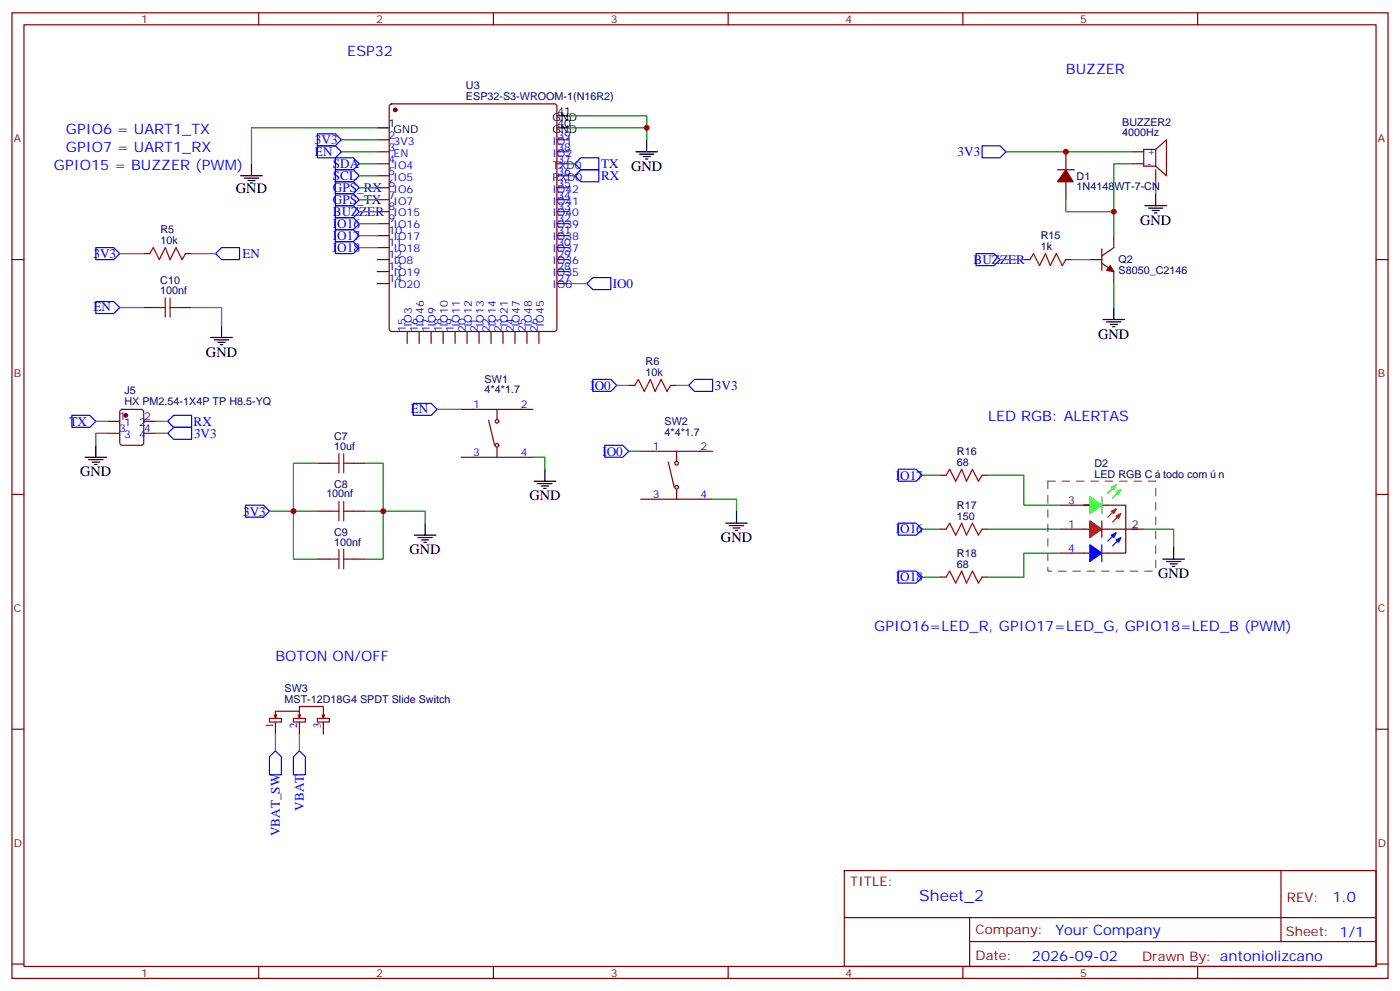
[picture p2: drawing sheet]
<svg xmlns="http://www.w3.org/2000/svg" width="412mm" height="292mm" viewBox="0 0 412 292" stroke-linecap="round" stroke-linejoin="round" font-family="sans-serif">
<g fill="none" stroke="#870000" stroke-width=".35">
<path d="M3.5 3.8h405.4v284.3h-405.4zM7.1 7.3h398.2v277.3h-398.2zM76.2 3.8v3.5M145.3 3.8v3.5M214.5 3.8v3.5M283.6 3.8v3.5M352.8 3.8v3.5M114.9 30.8l.5-.2h47.9l.5 .2 .2 .5v65.6l-.2 .5-.5 .2h-47.9l-.5-.2-.2-.5v-65.6zM111.1 41.2h3.6M111.1 44.7h3.6M111.1 48.2h3.6M111.1 51.8h3.6"/>
<path d="M111.1 55.3h3.6M111.1 58.8h3.6M164 41.2h3.6M164 44.7h3.6M164 48.2h3.6M164 51.8h3.6M164 55.3h3.6M164 58.8h3.6M311.5 50h4.9M314 44.7v5.3M314 53.5v5.3M333.4 44.7h3.5"/>
<path d="M333.4 48.2h3.5M340.4 44v4.9M340.4 50v3.5M340.4 44h-3.5v4.9h3.5M340.4 44l3.2-2.8v10.6l-3.2-2.9M3.5 76.4h3.6M42.3 74.7h1.8M54.7 74.7h1.7M111.1 76.4h3.6M111.1 62.3h3.6M111.1 65.9h3.6M111.1 69.4h3.6"/>
<path d="M111.1 72.9h3.6M111.1 80h3.6M164 76.4h3.6M164 62.3h3.6M164 65.9h3.6M164 69.4h3.6M164 72.9h3.6M164 80h3.6M301.6 76.4h1.8M314 76.4h1.7M321 76.4h3.6M324.6 77.5l3.5 2.5v3.5"/>
<path d="M324.6 73.3v6.3M328.1 69.4v3.5l-3.5 2.5M405.3 76.4h3.6M42.3 90.6h3.6M52.9 90.6h3.5M111.1 83.5h3.6M119.9 97.6v3.5M123.5 97.6v3.5M127 97.6v3.5M130.5 97.6v3.5M134.1 97.6v3.5M137.6 97.6v3.5"/>
<path d="M141.1 97.6v3.5M144.6 97.6v3.5M148.2 97.6v3.5M151.7 97.6v3.5M155.2 97.6v3.5M158.7 97.6v3.5M164 83.5h3.6M185.2 113.5h1.8M197.6 113.5h1.7M31.7 124.1h3.6M31.7 127.6h3.6M35.5 120.8l.5-.3h5.6l.7 .5v9.4l-.4 .7h-5.9l-.7-.4v-9.5z"/>
<path d="M42.3 124.1h3.6M42.3 127.6h3.6M93.5 136.4h3.5M104.1 136.4h3.5M135.8 134.7h21.2M135.8 120.5h21.2M143.9 123.7l1.8 7.4M146.4 120.5v2.9M146.4 131.8v2.9M188.7 132.9h21.2M196.8 136.1l1.8 7.4M199.3 132.9v2.8"/>
<path d="M3.5 145.6h3.6M93.5 150.5h3.5M104.1 150.5h3.5M188.7 147h21.2M199.3 144.2v2.8M315.7 148.8h5.3h-1.7M315.7 155.8h3.6M326.3 155.8h8.8M326.3 148.8h5.3v14.1h-5.3M333.4 155.8h3.5M405.3 145.6h3.6M93.5 164.6h3.5"/>
<path d="M104.1 164.6h3.5M315.7 162.9h3.6M3.5 214.7h3.6M405.3 214.7h3.6M248.7 256.4h156.6v28.2h-156.6zM377.3 256.4v20.9M248.7 270.2h156.5M285.6 277.3h119.6M285.6 270.2v14.1M3.5 283.9h3.6M76.2 284.6v3.5M145.3 284.6v3.5"/>
<path d="M214.5 284.6v3.5M283.6 284.6v3.5M352.8 284.6v3.5M405.3 283.9h3.6"/>
<circle cx="146.4" cy="131.1" r=".53"/>
<circle cx="146.4" cy="124.1" r=".53"/>
<circle cx="199.3" cy="136.4" r=".53"/>
<circle cx="199.3" cy="143.5" r=".53"/>
</g>
<g fill="none" stroke="#000" stroke-width=".35">
<path d="M111.1 37.6h3.6M164 34.1h3.6M164 37.6h3.6M70.9 51.8h6.4M72 52.5h4.2M73 53.2h2.1M73.7 53.9h.7M74.1 48.2v3.6M187.3 44.7h6.4M188.4 45.4h4.2M189.4 46.1h2.2M190.1 46.8h.8"/>
<path d="M190.5 41.2v3.5M340.4 57v3.6M337.3 60.6h6.3M338.3 61.3h4.2M339.4 62h2.1M340.1 62.7h.7M62.1 99.4h6.3M65.3 95.8v3.6M324.9 94.1h6.4M326 94.8h4.2M327 95.5h2.1M327.7 96.2h.7"/>
<path d="M328.1 90.6v3.5M63.1 100.1h4.3M64.2 100.8h2.1M64.9 101.5h.7M25 134.7h6.4M26.1 135.4h4.2M27.2 136.1h2.1M27.9 136.8h.7M28.2 131.1v3.6M160.5 138.2v3.5M122.1 157.6h6.3M123.1 158.3h4.3"/>
<path d="M124.2 159h2.1M124.9 159.7h.7M125.2 154.1v3.5M157.3 141.7h6.4M158.4 142.4h4.2M159.5 143.1h2.1M160.2 143.8h.7M213.8 154.1h6.3M214.8 154.8h4.3M215.9 155.5h2.1M216.6 156.2h.7M217 150.5v3.6"/>
</g>
<g fill="#870000" stroke="#870000" stroke-width=".35">
<path d="M327 78.2l1.1 1.8-2.1-.4z"/>
<path d="M314 50l2.1 3.5h-4.6z"/>
<circle cx="116.4" cy="32.3" r=".53"/>
<circle cx="37" cy="122.3" r=".53"/>
</g>
<g fill="none" stroke="#a10000" stroke-width=".35">
<path d="M44.1 74.7l1.1-1.8 1.7 3.5 1.8-3.5 1.4 3.5 1.8-3.5 1.7 3.5 1.1-1.7M303.4 76.4l1-1.7 1.8 3.5 1.8-3.5 1.4 3.5 1.7-3.5 1.8 3.5 1.1-1.8M45.9 90.6h2.8M48.7 87.7v5.7M50.1 90.6h2.8M50.1 87.7v5.7M187 113.5l1-1.8 1.8 3.6 1.8-3.6 1.4 3.6 1.7-3.6 1.8 3.6 1.1-1.8M97 136.4h2.8M99.8 133.6v5.6M101.2 136.4h2.9M101.2 133.6v5.6M97 150.5h2.8"/>
<path d="M99.8 147.7v5.7M101.2 147.7v5.7M101.2 150.5h2.9M97 164.6h2.8M99.8 161.8v5.7M101.2 161.8v5.7M101.2 164.6h2.9"/>
</g>
<g fill="none" stroke="#00f" stroke-width=".35">
<path d="M93.5 39.4h5.3l1.7 1.8-1.7 1.7h-5.3zM93.5 42.9h5.3l1.7 1.8-1.7 1.8h-5.3zM98.8 53.5h5.3l1.7 1.8-1.7 1.7h-5.3zM98.8 57h5.3l1.7 1.8-1.7 1.8h-5.3zM98.8 46.5h5.3l1.7 1.7-1.7 1.8h-5.3zM98.8 50h5.3l1.7 1.8-1.7 1.7h-5.3zM289.3 42.9h5.3l1.7 1.8-1.7 1.8h-5.3zM28.2 72.9h5.3l1.8 1.8-1.8 1.7h-5.3zM63.5 74.7l1.8-1.8h5.3v3.5h-5.3zM98.8 60.6h5.3l1.7 1.7-1.7 1.8h-5.3zM287.5 74.7h5.3l1.8 1.7-1.8 1.8h-5.3zM28.2 88.8h5.3l1.8 1.8-1.8 1.7h-5.3z"/>
<path d="M172.9 83.5l1.7-1.8h5.3v3.6h-5.3zM121.7 118.8h5.3l1.8 1.7-1.8 1.8h-5.3zM174.6 111.7h5.3l1.8 1.8-1.8 1.8h-5.3zM202.8 113.5l1.8-1.8h5.3v3.6h-5.3zM21.2 122.3h5.3l1.7 1.8-1.7 1.7h-5.3zM49.4 124.1l1.8-1.8h5.2v3.5h-5.2zM49.4 127.6l1.8-1.8h5.2v3.6h-5.2zM178.2 131.1h5.2l1.8 1.8-1.8 1.8h-5.2zM72.3 148.8h5.3l1.8 1.7-1.8 1.8h-5.3z"/>
</g>
<g fill="none" stroke="#008700" stroke-width=".35">
<path d="M111.1 37.6h-37v10.6M167.6 34.1h22.9v7.1M100.5 41.2h10.6M100.5 44.7h10.6M105.8 55.3h5.3M105.8 58.8h5.3M105.8 48.2h5.3M105.8 51.8h5.3M296.3 44.7h37.1M314 58.8v3.5h14.1M333.4 48.2h-5.3v21.2M340.4 53.5v3.5"/>
<path d="M35.3 74.7h7M56.4 74.7h7.1M105.8 62.3h5.3M294.6 76.4h7M315.7 76.4h5.3M35.3 90.6h7M56.4 90.6h8.9v5.2M167.6 83.5h5.3M328.1 83.5v7.1M181.7 113.5h3.5M199.3 113.5h3.5M28.2 124.1h3.5"/>
<path d="M31.7 127.6h-3.5v3.5M45.9 124.1h3.5M45.9 127.6h3.5M93.5 136.4h-7.1v28.2h7.1M107.6 136.4h5.3v28.2h-5.3M128.8 120.5h7M157 134.7h3.5v3.5M185.2 132.9h3.5M79.4 150.5h14.1M107.6 150.5h17.6v3.6M209.9 147h7.1v3.5"/>
</g>
<path d="M308.7 141.7h31.7v26.5h-31.7z" fill="none" stroke="#666" stroke-width=".35" stroke-dasharray="2.1 2.1"/>
<g fill="#00f" stroke="#00f" stroke-width=".35">
<path d="M327.4 157.6l1.4-.7-.7 1.4z"/>
<path d="M328.8 159l1.4-.7-.7 1.4z"/>
</g>
<g fill="#870000" stroke="#00f" stroke-width=".35">
<path d="M327.7 157.9l-1.4 1.4z"/>
<path d="M327.7 160.8l1.4-1.5z"/>
</g>
<g fill="#f00" stroke="#f00" stroke-width=".35">
<path d="M328.8 151.9l1.4-.7-.7 1.4z"/>
<path d="M327.4 150.5l1.4-.7-.7 1.4z"/>
</g>
<g fill="#870000" stroke="#f00" stroke-width=".35">
<path d="M327.7 153.7l1.4-1.4z"/>
<path d="M326.3 152.3l1.4-1.4z"/>
</g>
<g fill="#0f0" stroke="#0f0" stroke-width=".35">
<path d="M328.8 144.9l1.4-.7-.7 1.4z"/>
<path d="M327.4 143.5l1.4-.7-.7 1.4z"/>
</g>
<g fill="#870000" stroke="#0f0" stroke-width=".35">
<path d="M327.7 146.6l1.4-1.4z"/>
<path d="M327.7 143.8l-1.4 1.4z"/>
</g>
<g fill="none" stroke="#870000" stroke-width=".35">
<path d="M276.9 139.9h1.8M289.3 139.9h1.7M276.9 155.8h1.8M289.3 155.8h1.7M312.2 148.8h3.5M312.2 155.8h3.5M319.3 155.8h1.7M324.6 148.8h1.7M324.6 155.8h1.7M276.9 169.9h1.8M289.3 169.9h1.7M312.2 162.9h3.5"/>
<path d="M319.3 162.9h1.7M324.6 162.9h1.7M81.1 212.6v3.5M88.2 212.6v3.5M95.2 212.6v3.5"/>
</g>
<path d="M324.6 146.3v4.9" fill="none" stroke="#0f0" stroke-width=".35"/>
<path d="M321 153.4l3.6 2.4-3.6 2.5z" fill="#f00" stroke="#f00" stroke-width=".35"/>
<path d="M321 146.3l3.6 2.5-3.6 2.4z" fill="#0f0" stroke="#0f0" stroke-width=".35"/>
<path d="M324.6 153.4v4.9" fill="none" stroke="#f00" stroke-width=".35"/>
<path d="M321 160.4l3.6 2.5-3.6 2.4z" fill="#00f" stroke="#00f" stroke-width=".35"/>
<path d="M169.3 48.2l1.8-1.7h5.3v3.5h-5.3zM169.3 51.8l1.8-1.8h5.3v3.5h-5.3zM98.8 67.6h5.3l1.7 1.8-1.7 1.8h-5.3zM98.8 64.1h5.3l1.7 1.8-1.7 1.7h-5.3zM98.8 71.2h5.3l1.7 1.7-1.7 1.8h-5.3zM264.6 138.2h5.3l1.7 1.7-1.7 1.8h-5.3zM264.6 154.1h5.3l1.7 1.7-1.7 1.8h-5.3zM264.6 168.2h5.3l1.7 1.7-1.7 1.8h-5.3zM324.6 160.4v4.9M81.1 221.1l1.8 1.7v5.3h-3.5v-5.3zM86.4 222.8l1.8-1.7 1.8 1.7v5.3h-3.6z" fill="none" stroke="#00f" stroke-width=".35"/>
<g fill="none" stroke="#a10000" stroke-width=".35">
<path d="M278.7 139.9l1.1-1.7 1.7 3.5 1.8-3.5 1.4 3.5 1.8-3.5 1.7 3.5 1.1-1.8M278.7 155.8l1.1-1.7 1.7 3.5 1.8-3.5 1.4 3.5 1.8-3.5 1.7 3.5 1.1-1.8M278.7 169.9l1.1-1.7 1.7 3.5 1.8-3.5 1.4 3.5 1.8-3.5 1.7 3.5 1.1-1.8M79.4 211.6h3.5v1h-3.5zM80.8 210.5l.3 1.1M81.1 211.6v-2.2h7.1v2.2M81.5 210.5l-.4 1.1M86.4 211.6h3.6v1h-3.6zM87.8 210.5l.4 1.1M88.2 209.8v-1.8h7v3.6M88.5 210.5l-.3 1.1M93.5 211.6h3.5v1h-3.5z"/>
<path d="M94.9 210.5l.3 1.1M95.6 210.5l-.4 1.1"/>
</g>
<g fill="none" stroke="#008700" stroke-width=".35">
<path d="M167.6 37.6h22.9M167.6 48.2h1.7M167.6 51.8h1.7M105.8 65.9h5.3M105.8 69.4h5.3M105.8 72.9h5.3M271.6 139.9h5.3M291 139.9h10.6v8.9h10.6M271.6 155.8h5.3M291 155.8h21.2M336.9 155.8h8.8v5.3M271.6 169.9h5.3"/>
<path d="M312.2 162.9h-10.6v7h-10.6M81.1 216.1v5M88.2 216.1v5"/>
</g>
<path d="M342.5 164.6h6.4M343.6 165.3h4.2M344.7 166.1h2.1M345.4 166.8h.7M345.7 161.1v3.5" fill="none" stroke="#000" stroke-width=".35"/>
<g fill="#c00">
<circle cx="86.4" cy="150.5" r=".88"/>
<circle cx="112.9" cy="150.5" r=".88"/>
<circle cx="314" cy="44.7" r=".88"/>
<circle cx="328.1" cy="62.3" r=".88"/>
<circle cx="190.5" cy="37.6" r=".88"/>
</g>
<text font-size="4.6" fill="#00f" x="270.8" y="265.4">Sheet_2</text>
<g font-size="4.2" fill="#00f">
<text x="102.3" y="16.5">ESP32</text>
<text x="314" y="21.8">BUZZER</text>
<text x="19.4" y="39.4">GPIO6 = UART1_TX</text>
<text x="19.4" y="44.7">GPIO7 = UART1_RX</text>
<text x="15.9" y="50">GPIO15 = BUZZER (PWM)</text>
<text x="291" y="124.1">LED RGB: ALERTAS</text>
<text x="257.5" y="185.8">GPIO16=LED_R, GPIO17=LED_G, GPIO18=LED_B (PWM)</text>
<text x="81.1" y="194.6">BOTON ON/OFF</text>
<text x="392.5" y="265.6">1.0</text>
<text x="310.9" y="275.2">Your Company</text>
<text x="304" y="283">2026-09-02</text>
</g>
<g font-size="4.2">
<text x="185.9" y="50.3">GND</text>
<text x="69.5" y="56.8">GND</text>
<text x="335.8" y="66.2">GND</text>
<text x="323.5" y="99.7">GND</text>
<text x="60.7" y="105">GND</text>
<text x="23.6" y="140.3">GND</text>
<text x="155.9" y="147.4">GND</text>
<text x="212.4" y="159.7">GND</text>
<text x="120.6" y="163.2">GND</text>
<text x="341.1" y="170.3">GND</text>
</g>
<g font-size="3.9" fill="#00f">
<text x="92.8" y="42.4">3V3</text>
<text x="92.8" y="46">EN</text>
<text x="282.1" y="46">3V3</text>
<text x="98.1" y="49.5">SDA</text>
<text x="98.1" y="53">SCL</text>
<text x="177.1" y="49.5">TX</text>
<text x="177.1" y="53">RX</text>
<text x="98.1" y="56.6">GPS_RX</text>
<text x="98.1" y="60.1">GPS_TX</text>
<text x="98.1" y="63.5">BUZZER</text>
<text x="98.1" y="70.7">IO17</text>
<text x="98.1" y="67.1">IO16</text>
<text x="27.5" y="76">3V3</text>
<text x="71.4" y="76">EN</text>
<text x="98.1" y="74.2">IO18</text>
<text x="286.8" y="77.7">BUZZER</text>
<text x="180.5" y="84.9">IO0</text>
<text x="27.5" y="91.7">EN</text>
<text x="173.9" y="114.8">IO0</text>
<text x="210.6" y="114.8">3V3</text>
<text x="20.5" y="125.3">TX</text>
<text x="57" y="125.3">RX</text>
<text x="121" y="121.7">EN</text>
<text x="57.1" y="128.9">3V3</text>
<text x="177.4" y="134.2">IO0</text>
<text x="263.9" y="141.2">IO17</text>
<text x="71.6" y="151.8">3V3</text>
<text x="263.9" y="157.1">IO16</text>
<text x="263.9" y="171.2">IO18</text>
<text x="89.5" y="238.7" transform="rotate(-90 89.5 238.7)">VBAT</text>
<text x="82.4" y="246.2" transform="rotate(-90 82.4 246.2)">VBAT_SW</text>
</g>
<g font-size="3.9" fill="#800">
<text x="250.5" y="260.9">TITLE:</text>
<text x="379.1" y="265.6">REV:</text>
<text x="287.4" y="275.1">Company:</text>
<text x="378.7" y="275.8">Sheet: 1/1</text>
<text x="287.4" y="282.8">Date:</text>
<text x="336.4" y="282.9">Drawn By: antoniolizcano</text>
</g>
<g font-size="3.2" fill="#800">
<text x="41.6" y="6.8">1</text>
<text x="110.8" y="6.8">2</text>
<text x="179.9" y="6.8">3</text>
<text x="249.1" y="6.8">4</text>
<text x="318.2" y="6.8">5</text>
<text x="4.1" y="41.9">A</text>
<text x="405.9" y="41.9">A</text>
<text x="4.1" y="111">B</text>
<text x="405.9" y="111">B</text>
<text x="4.1" y="180.2">C</text>
<text x="405.9" y="180.2">C</text>
<text x="4.1" y="249.3">D</text>
<text x="405.9" y="249.3">D</text>
<text x="41.6" y="287.6">1</text>
<text x="110.8" y="287.6">2</text>
<text x="179.9" y="287.6">3</text>
<text x="249.1" y="287.6">4</text>
<text x="318.2" y="287.6">5</text>
</g>
<g font-size="3.2" fill="#000080">
<text x="137.3" y="29.5">ESP32-S3-WROOM-1(N16R2)</text>
<text x="137.3" y="26.3">U3</text>
<text x="330.6" y="40.1">4000Hz</text>
<text x="330.6" y="37.1">BUZZER2</text>
<text x="317.1" y="52.9">D1</text>
<text x="317.1" y="56.1">1N4148WT-7-CN</text>
<text x="47.3" y="71.9">10k</text>
<text x="47.3" y="68.6">R5</text>
<text x="306.6" y="70.4">R15</text>
<text x="306.6" y="73.6">1k</text>
<text x="329.5" y="77.6">Q2</text>
<text x="47.2" y="83.6">C10</text>
<text x="329.5" y="80.8">S8050_C2146</text>
<text x="47.2" y="86.7">100nf</text>
<text x="190.2" y="107.6">R6</text>
<text x="142.8" y="112.7">SW1</text>
<text x="190.2" y="110.7">10k</text>
<text x="36.7" y="119.3">HX PM2.54-1X4P TP H8.5-YQ</text>
<text x="36.7" y="116.1">J5</text>
<text x="142.8" y="115.7">4*4*1.7</text>
<text x="195.8" y="125.2">SW2</text>
<text x="98.4" y="129.5">C7</text>
<text x="195.8" y="128.3">4*4*1.7</text>
<text x="98.4" y="132.5">10uf</text>
<text x="281.9" y="137.1">68</text>
<text x="281.9" y="134.1">R16</text>
<text x="322.4" y="137.6">D2</text>
<text x="98.4" y="143.6">C8</text>
<text x="322.4" y="140.7">LED RGB C</text>
<text x="342.7" y="140.7">todo com</text>
<text x="358.9" y="140.7">n</text>
<text x="96.1" y="146.4">100nf</text>
<text x="281.9" y="149.9">R17</text>
<text x="281.9" y="153">150</text>
<text x="98.4" y="160.8">100nf</text>
<text x="98.4" y="157.7">C9</text>
<text x="281.9" y="167.1">68</text>
<text x="281.9" y="164">R18</text>
<text x="83.8" y="203.8">SW3</text>
<text x="83.8" y="207">MST-12D18G4 SPDT Slide Switch</text>
</g>
<g font-size="3.2">
<text x="162.7" y="35.5">GND</text>
<text x="164.2" y="33.8">41</text>
<text x="114.5" y="37.3">1</text>
<text x="116" y="39.1">GND</text>
<text x="162.7" y="39.1">GND</text>
<text x="164.2" y="37.3">40</text>
</g>
<g font-size="3.2" fill="#00f">
<text x="114.5" y="40.8">2</text>
<text x="164.2" y="40.8">39</text>
<text x="114.5" y="47.9">4</text>
<text x="114.5" y="44.3">3</text>
<text x="116" y="46.1">EN</text>
<text x="116" y="42.6">3V3</text>
<text x="162.7" y="42.6">IO1</text>
<text x="162.7" y="46.1">IO2</text>
<text x="164.2" y="44.3">38</text>
<text x="164.2" y="47.9">37</text>
<text x="338" y="45.8">+</text>
<text x="114.5" y="51.4">5</text>
<text x="116" y="53.2">IO5</text>
<text x="116" y="49.6">IO4</text>
<text x="162.7" y="49.6">TXD0</text>
<text x="162.7" y="53.2">RXD0</text>
<text x="164.2" y="51.4">36</text>
<text x="338" y="49.3">-</text>
<text x="114.5" y="58.5">7</text>
<text x="114.5" y="54.9">6</text>
<text x="116" y="56.7">IO6</text>
<text x="162.7" y="56.7">IO42</text>
<text x="164.2" y="54.9">35</text>
<text x="164.2" y="58.5">34</text>
<text x="114.5" y="65.5">9</text>
<text x="114.5" y="62">8</text>
<text x="116" y="63.7">IO15</text>
<text x="116" y="60.2">IO7</text>
<text x="162.7" y="60.2">IO41</text>
<text x="162.7" y="63.7">IO40</text>
<text x="164.2" y="62">33</text>
<text x="164.2" y="65.5">32</text>
<text x="114.5" y="69">10</text>
<text x="116" y="70.8">IO17</text>
<text x="116" y="67.3">IO16</text>
<text x="162.7" y="67.3">IO39</text>
<text x="162.7" y="70.8">IO38</text>
<text x="164.2" y="69">31</text>
<text x="114.5" y="76.1">12</text>
<text x="114.5" y="72.6">11</text>
<text x="116" y="77.9">IO8</text>
<text x="116" y="74.3">IO18</text>
<text x="162.7" y="74.3">IO37</text>
<text x="162.7" y="77.9">IO36</text>
<text x="164.2" y="72.6">30</text>
<text x="164.2" y="76.1">29</text>
<text x="114.5" y="83.1">14</text>
<text x="114.5" y="79.6">13</text>
<text x="116" y="81.4">IO19</text>
<text x="162.7" y="81.4">IO35</text>
<text x="164.2" y="79.6">28</text>
<text x="164.2" y="83.1">27</text>
<text x="116" y="84.9">IO20</text>
<text x="162.7" y="84.9">IO0</text>
<text x="119.6" y="97.8" transform="rotate(-90 119.6 97.8)">15</text>
<text x="121.4" y="96.3" transform="rotate(-90 121.4 96.3)">IO3</text>
<text x="123.1" y="97.8" transform="rotate(-90 123.1 97.8)">16</text>
<text x="124.9" y="96.3" transform="rotate(-90 124.9 96.3)">IO46</text>
<text x="126.6" y="97.8" transform="rotate(-90 126.6 97.8)">17</text>
<text x="128.4" y="96.3" transform="rotate(-90 128.4 96.3)">IO9</text>
<text x="130.2" y="97.8" transform="rotate(-90 130.2 97.8)">18</text>
<text x="131.9" y="96.3" transform="rotate(-90 131.9 96.3)">IO10</text>
<text x="133.7" y="97.8" transform="rotate(-90 133.7 97.8)">19</text>
<text x="135.5" y="96.3" transform="rotate(-90 135.5 96.3)">IO11</text>
<text x="137.2" y="97.8" transform="rotate(-90 137.2 97.8)">20</text>
<text x="139" y="96.3" transform="rotate(-90 139 96.3)">IO12</text>
<text x="140.8" y="97.8" transform="rotate(-90 140.8 97.8)">21</text>
<text x="142.5" y="96.3" transform="rotate(-90 142.5 96.3)">IO13</text>
<text x="144.3" y="97.8" transform="rotate(-90 144.3 97.8)">22</text>
<text x="146" y="96.3" transform="rotate(-90 146 96.3)">IO14</text>
<text x="147.8" y="97.8" transform="rotate(-90 147.8 97.8)">23</text>
<text x="149.6" y="96.3" transform="rotate(-90 149.6 96.3)">IO21</text>
<text x="151.3" y="97.8" transform="rotate(-90 151.3 97.8)">24</text>
<text x="153.1" y="96.3" transform="rotate(-90 153.1 96.3)">IO47</text>
<text x="154.9" y="97.8" transform="rotate(-90 154.9 97.8)">25</text>
<text x="156.6" y="96.3" transform="rotate(-90 156.6 96.3)">IO48</text>
<text x="158.4" y="97.8" transform="rotate(-90 158.4 97.8)">26</text>
<text x="160.2" y="96.3" transform="rotate(-90 160.2 96.3)">IO45</text>
<text x="35.1" y="123.7">1</text>
<text x="36.6" y="125.5">1</text>
<text x="41" y="125.5">2</text>
<text x="42.5" y="123.7">2</text>
<text x="139.3" y="120.2">1</text>
<text x="153.5" y="120.2">2</text>
<text x="35.1" y="127.2">3</text>
<text x="36.6" y="129">3</text>
<text x="41" y="129">4</text>
<text x="42.5" y="127.2">4</text>
<text x="139.3" y="134.3">3</text>
<text x="153.5" y="134.3">4</text>
<text x="192.3" y="132.5">1</text>
<text x="206.4" y="132.5">2</text>
<text x="192.3" y="146.6">3</text>
<text x="206.4" y="146.6">4</text>
<text x="314.7" y="148.4">3</text>
<text x="314.7" y="155.5">1</text>
<text x="333.4" y="155.5">2</text>
<text x="314.7" y="162.5">4</text>
<text x="80.4" y="214.4" transform="rotate(-90 80.4 214.4)">1</text>
<text x="87.5" y="214.4" transform="rotate(-90 87.5 214.4)">2</text>
<text x="94.5" y="214.4" transform="rotate(-90 94.5 214.4)">3</text>
</g>
</svg>
